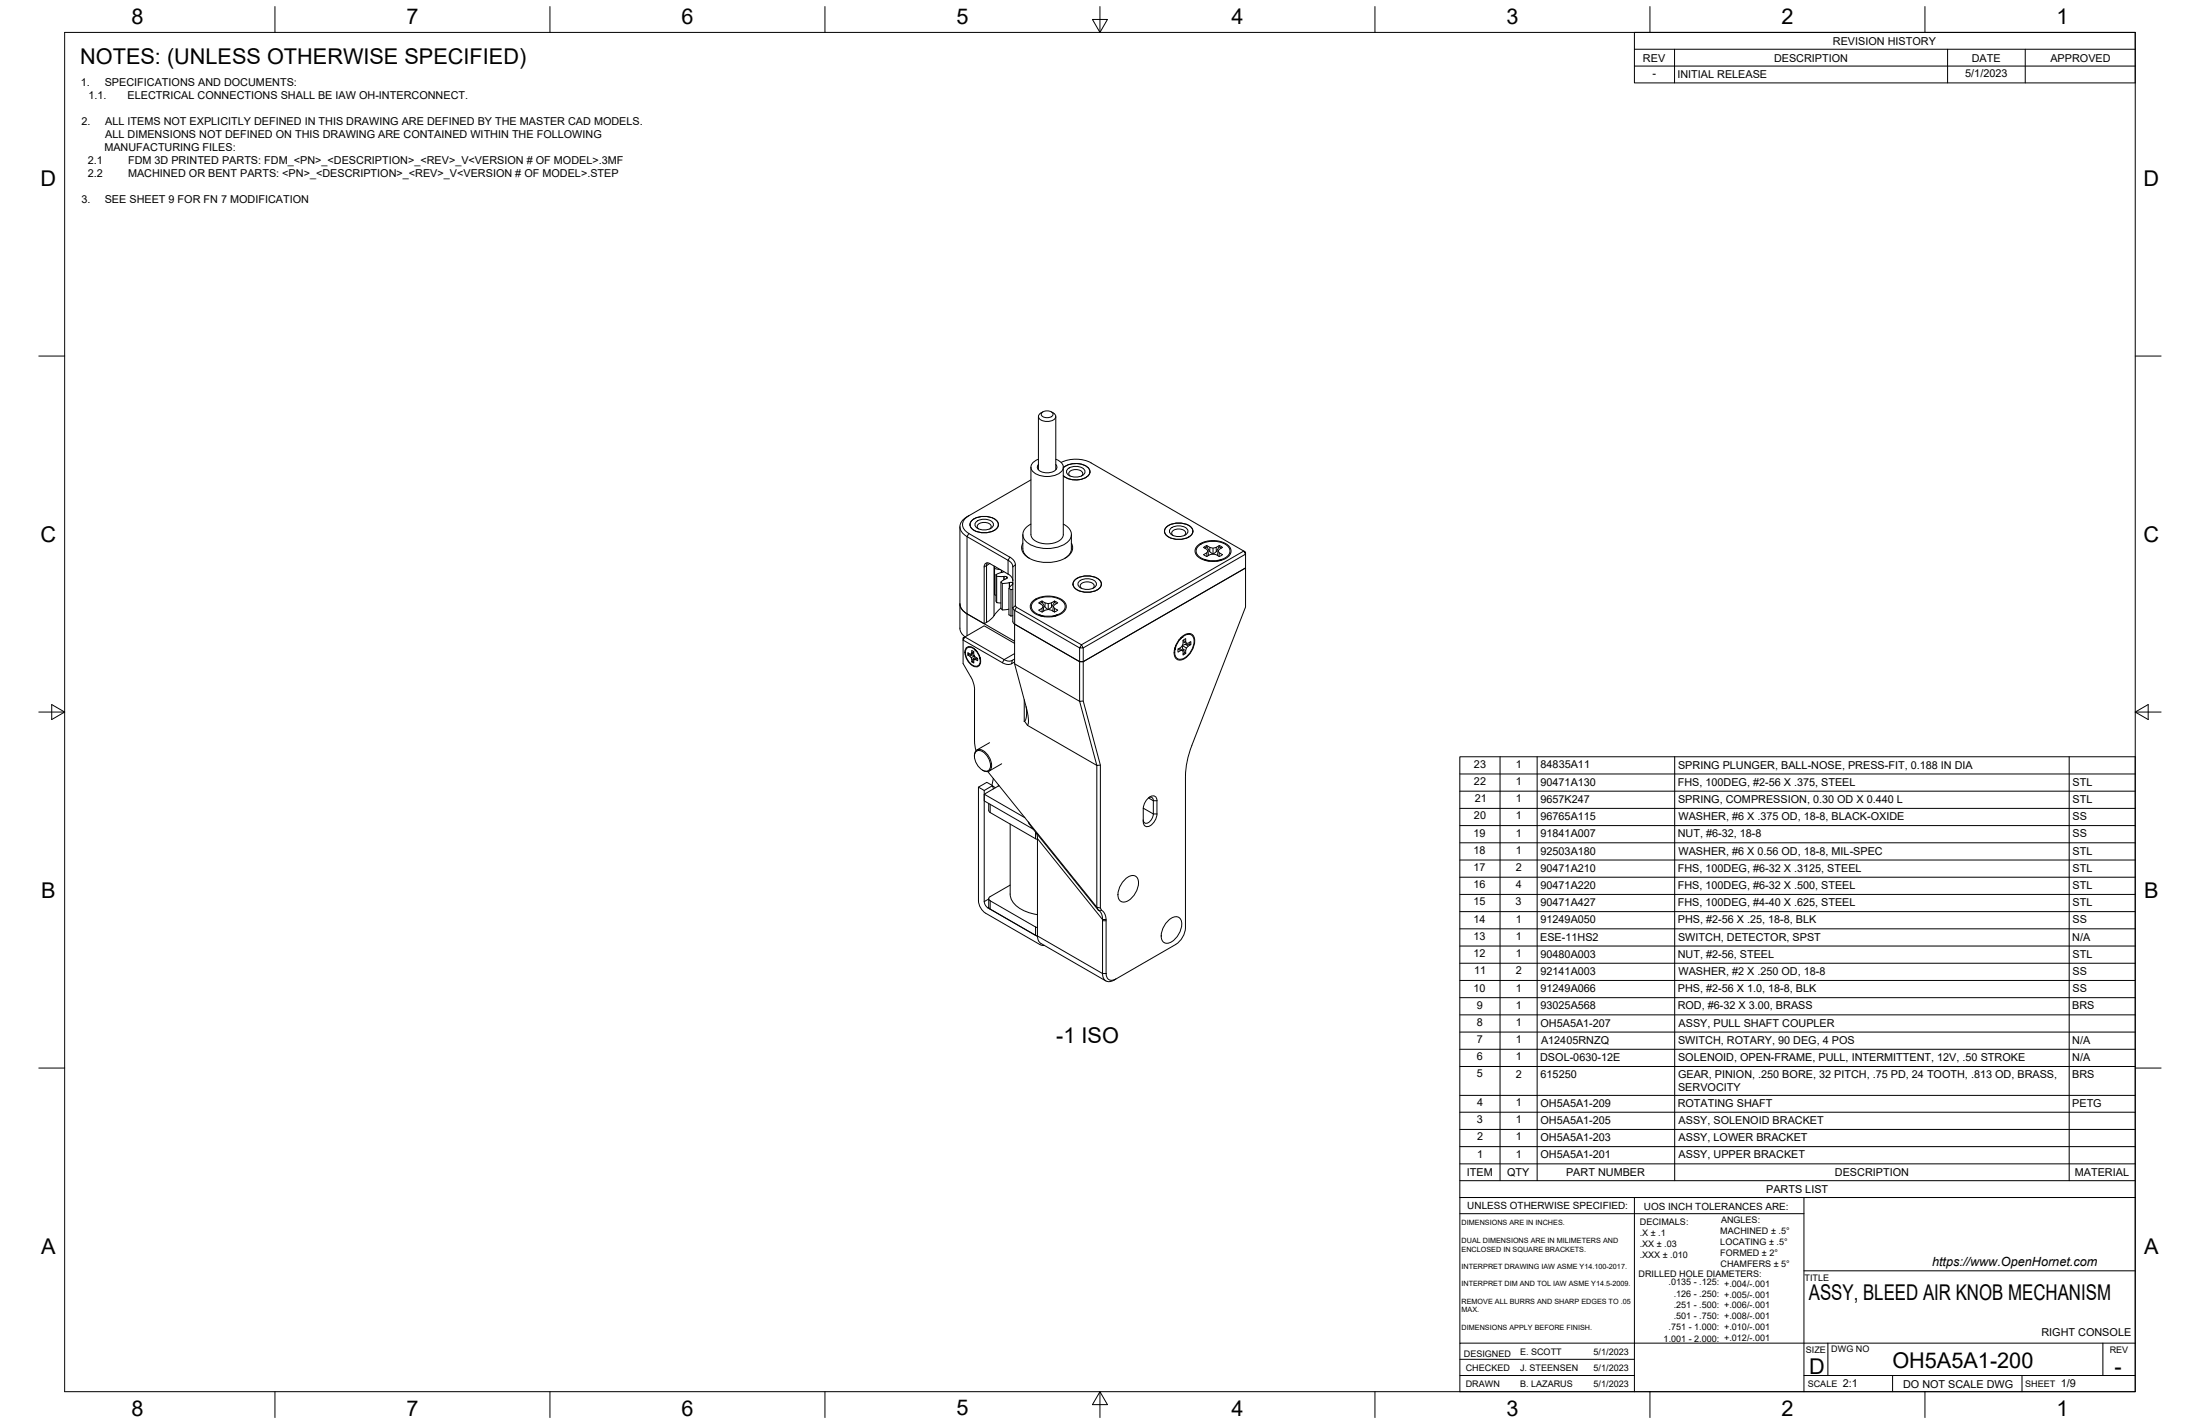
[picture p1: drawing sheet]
<svg xmlns="http://www.w3.org/2000/svg" width="864mm" height="559mm" viewBox="0 0 864 559" stroke-linecap="round" stroke-linejoin="round" font-family="sans-serif">
<!-- layer: Visible -->
<g fill="none" stroke="#000" stroke-width=".39">
<path d="M407.6 163.4v21M409 161.9a2.87 2.87 0 0 1 4.4 .7 2.71 2.71 0 0 1-4.7 0zM409.4 161.6l-.8 .5a1.58 1.58 0 0 0-.9 1.7 1.58 1.58 0 0 0 1.5 1.3 4.3 4.3 0 0 0 5.2-1.4 1.98 1.98 0 0 0-1.7-2.1M414.4 163.4v21M404.7 183.3v26.5a5 5 0 0 0 5.2 3.6 7.2 7.2 0 0 0 7.4-3l.1-27.1M404.7 188.3l-25.1 14.5a4.1 4.1 0 0 0-2.8 3.9 4.1 4.1 0 0 0 2.8 3.9l16.1 9.3M407.6 180.2a3.1 3.1 0 0 0-2.3 4.6 8.9 8.9 0 0 0 11.5 0 2.73 2.73 0 0 0-1.5-4.2l-.8-.4M407.6 182.3a1.9 1.9 0 0 0-.1 2 1.9 1.9 0 0 0 1.7 1 4.5 4.5 0 0 0 5.7-1.8l-.4-1.2M416.6 181.5a13.4 13.4 0 0 1 11.7 .1l59.9 34.6-63.7 36.8-25.5-14.7-.4-.6M417.4 183.5a7.7 7.7 0 0 1 10.2 .6 2.7 2.7 0 0 1-2.2 3.7 8.1 8.1 0 0 1-8-1.1 7.7 7.7 0 0 0 10.1-.5 2.69 2.69 0 0 0-2.1-3.8 8.1 8.1 0 0 0-8 1.2M419.2 184a5.1 5.1 0 0 1 6.5 .4 1.97 1.97 0 0 1-2 2.7 4.4 4.4 0 0 1-5-1.8zM420.1 186.8a1.32 1.32 0 0 1-.5-1.5 1.32 1.32 0 0 1 1.4-.9 3.2 3.2 0 0 1 4 1.3l-.5 1.1"/>
<path d="M427.8 185.1v.3M376.8 206.7v39.8l.7 2.1 1.3 1.3M380.3 202.4a3.7 3.7 0 0 0-2.5 3.5 3.7 3.7 0 0 0 2.5 3.4l16.1 9.4M380.8 205.9v.3M381.7 204.1a7.9 7.9 0 0 1 9.8 .5 2.57 2.57 0 0 1-2 3.9 7.9 7.9 0 0 1-8.3-1.4 2.11 2.11 0 0 1 .5-3zM381.7 204.1a7.8 7.8 0 0 1 9.8 .5 2.55 2.55 0 0 1-2 3.9 7.8 7.8 0 0 1-8.3-1.4 2.09 2.09 0 0 1 .5-3zM383.2 204.7a5.1 5.1 0 0 1 6.6 .5 1.97 1.97 0 0 1-2.1 2.6 4.4 4.4 0 0 1-5-1.7zM384.1 207.5a1.32 1.32 0 0 1-.4-1.5 1.32 1.32 0 0 1 1.4-.8 3.2 3.2 0 0 1 4 1.2l-.5 1.1M391.9 205.9v.3M395.7 219.9l1.4 1.1 .5 1.5v21.7l.7 .7 25.5 14.8v15.5l-25.5-14.7M396.4 218.6l1.5 1.2 .7 1.8M401.5 209.8l.1 6.1 .8 1.7 1.7 1.5"/>
<path d="M401.5 213.1a4.3 4.3 0 0 0 2.7 6 15.1 15.1 0 0 0 15.3-1.1l.6-.6a3.6 3.6 0 0 0 .5-4.3M404.7 205.7a4.2 4.2 0 0 0-2.6 6 12.3 12.3 0 0 0 12.3 3.2 6.5 6.5 0 0 0 6.2-5.4 5.1 5.1 0 0 0-3.2-3.8M420.6 209.8v5.5M420.6 215.3l-.5 1.8-2.1 2M457.1 208.5v.3M458 206.7a7.9 7.9 0 0 1 9.9 .5 2.57 2.57 0 0 1-2 3.9 7.9 7.9 0 0 1-8.4-1.4 2.11 2.11 0 0 1 .5-3zM458.1 206.7a7.8 7.8 0 0 1 9.7 .6 2.55 2.55 0 0 1-1.9 3.8 7.8 7.8 0 0 1-8.4-1.4 2.09 2.09 0 0 1 .6-3zM459.6 207.4a5.1 5.1 0 0 1 6.5 .4 1.97 1.97 0 0 1-2 2.6 4.4 4.4 0 0 1-5-1.7zM460.5 210.1a1.32 1.32 0 0 1-.5-1.5 1.32 1.32 0 0 1 1.4-.8 3.2 3.2 0 0 1 4 1.2l-.5 1.1M468.2 208.5v.3M470.4 213.9a10.1 10.1 0 0 1 12.2 .6 2.92 2.92 0 0 1-1.4 4.6 10.2 10.2 0 0 1-11.5-1.2 2.72 2.72 0 0 1 .7-4zM470.7 214a9.6 9.6 0 0 1 11.5 .6 3 3 0 0 1-2.1 4.7 9.6 9.6 0 0 1-10-1.5 2.55 2.55 0 0 1 .6-3.8z"/>
<path d="M472.6 219.5l2.2 .7M472.9 219.6l.5 .4M473.1 219.6l.4 .4M473.7 217l.1 1.3M473.7 214.1l-1.2 .7 1.2 .7 .5 .7-.5 .8-1.2 .6 1.2 .8a3.5 3.5 0 0 1 4.9 0l1.3-.7-1.3-.7-.5-.8 .5-.7 1.3-.7-1.3-.7M473.8 214.6l1.1 1.9 1.2 .9M473.8 214.6l-.1-.5 2.5 1 1.2-.3M473.8 214.6l-.9 .5M474.2 216.2l.2 1.8M474.9 214.8v1.6M476.2 215.1v2.3M477.4 214.8l.1 1.6"/>
<path d="M478.1 216.2l-.2 1.8M478.5 214.6l-1 1.8-1.3 1M478.5 214.6l.1-.5-1.2 .7M478.6 214.6l.8 .5M478.6 217l-.1 1.3M479.5 219.6l-.6 .4 .4-.4M479.7 219.5l-2.1 .7M488.2 216.2l.7 .5v.8zM376.8 237l.2 1.2 .8 1.2 1.8 1.5M390.4 222.7v10.7M390.4 223.1v10.3l.6 .2M390.4 223.1l2.3 .4"/>
<path d="M390.6 222.3l-.2 .8M391 225.5l.3 .6M391.2 226.1v10.4l1.7 .1M391.2 226.1l2.9 .1v1.3v-1.3l.9 .1 .4 .3-2.5 1.8v10.4M392.9 238.7l.6 .6M392.9 228.4l.6 .6M392.9 238.6l-2.4 2.5a8.4 8.4 0 0 1-3.2 3.1M393.1 223.8v.9M393.4 229l2.8-.4v2M393.4 229v10.3M394 224.3l-3 1.2v10.4l.3 .6M396 239l-2.6 .3"/>
<path d="M396 230.9l.9 .5M396.2 228.6l.1 1.9M396.3 228.6l1.3 .2M396.9 231.4v10.3M397.6 228.8h.1M397.6 229.3l-1.6 1.6v10.4M397.6 231.2l-.7 .2M397.6 238.5l.7 1 25.5 14.8M397.6 227.9l-.2-1-1.1-1.3-8.2-4.7a1.31 1.31 0 0 0-1.8 1.6v22.3l-6.7-3.9 18.7 10.8M398.6 221.7v16M405.7 235.7a10.1 10.1 0 0 1 12.2 .6 2.92 2.92 0 0 1-1.4 4.6 10.2 10.2 0 0 1-11.4-1.2 2.72 2.72 0 0 1 .6-4zM406 235.8a9.6 9.6 0 0 1 11.5 .6 3 3 0 0 1-2.1 4.7 9.6 9.6 0 0 1-10-1.5 2.55 2.55 0 0 1 .6-3.8z"/>
<path d="M409 238.7l.1 1.4M409 235.9l-1.2 .7 1.2 .7 .5 .7-.5 .7-1.2 .7 1.2 .8a3.5 3.5 0 0 1 4.9 0l1.3-.8-1.2-.7-.5-.7 .5-.7 1.2-.7-1.3-.7M409.1 236.4l1.1 1.8 1.2 1M409.1 236.4l-.1-.5 1.3 .7 1.2 .3 1.2-.3M409.1 236.4l-.9 .4M409.5 238l.2 1.8M410.3 236.6l-.1 1.6M411.5 236.9v2.3M412.7 236.6l.1 1.6M413.5 238l-.2 1.8M413.9 236.4l.9 .4M413.9 236.4l-1.1 1.8-1.2 1"/>
<path d="M413.9 236.4v-.5l-1.2 .7M414 238.7l-.1 1.4M421.2 229.2v.3M422.1 227.4a7.9 7.9 0 0 1 9.9 .6 2.57 2.57 0 0 1-2 3.9 7.9 7.9 0 0 1-8.4-1.5 2.11 2.11 0 0 1 .5-3zM422.1 227.4a7.8 7.8 0 0 1 9.8 .6 2.55 2.55 0 0 1-2 3.8 7.8 7.8 0 0 1-8.3-1.4 2.09 2.09 0 0 1 .5-3zM423.7 228.1a5.1 5.1 0 0 1 6.5 .4 1.97 1.97 0 0 1-2.1 2.7 4.4 4.4 0 0 1-5-1.8zM424.5 230.9a1.32 1.32 0 0 1-.4-1.6 1.32 1.32 0 0 1 1.4-.8 3.2 3.2 0 0 1 4 1.3l-.5 1.1M432.3 229.2v.3M378.1 250.4l.7-.4-.7 1.2zM378.8 250l7.5-4.4 12 6.9M378.8 250l16 9.1 1.6 .3 1.9-.8M379.3 254.2a2.97 2.97 0 0 1 4.3 1.6 4.9 4.9 0 0 1 .8 5.4 2.97 2.97 0 0 1-4.3-1.5 4.9 4.9 0 0 1-.8-5.5z"/>
<path d="M379.6 254.3a3.4 3.4 0 0 1 4.3 2.2 3.4 3.4 0 0 1-.2 4.9 5.1 5.1 0 0 1-4.7-4.7 2.64 2.64 0 0 1 .6-2.4zM380.2 256.3v.6M380.2 257h1.4l.8 .3M380.2 257l-.3 .1a2.2 2.2 0 0 1 1.6 2.6M381.5 256.2l-.3 .5-1.2-.5v.9M381.5 255.3v.9M381.5 255.3l.7 .5a2.15 2.15 0 0 0 1.6 2.6v.9l-1.3-.5-.3 1.3-.7-.4M381.6 257l-.9 .5M381.7 259.5l-.2 .2M381.7 259.5l.5 .3M382.2 256.2l-1 .5M382.2 255.8l-.7 .4"/>
<path d="M382.4 258.4l-.9 .4M382.5 257.4l-1.3 .7M382.5 254.8l1 .9M382.5 257.4l-.1 1-.7 1.1M382.6 254.9l.4 .2-.3-.1M383.3 258.1l-.8 .7M383.7 258.3l-.7 .5M384.5 257.3l.2 1.3M384.7 258.1v.4M384.7 258v.4M387.3 244.2l-1 .6M396 241.3l.9 .4"/>
<path d="M397.6 241.6l-.7 .1M398.3 259.8a3.8 3.8 0 0 1-4.8 .3M407.9 241.3l2.2 .7M408.2 241.3l.5 .5M408.4 241.4l.4 .4M414.6 241.4l-.4 .4M414.8 241.3l-.6 .5M415.1 241.3l-2.2 .7M423.8 254.3v5.4h1.4v-5.4l63.7-36.8v5.4l-63.7 36.8M424.5 253l.7 1.3h-1.4zM425.2 259.7v15.4l6.7 25.1v56.1l1.8 2.3 .5 1.9v21.5M425.2 259.7l63.7-36.8v15.3l-21 54.3a34.7 34.7 0 0 0-2.5 12.3l-.1 59.2"/>
<path d="M425.2 259.7h-1.4l-25.5-14.8v15.6l5 19 .4 3-.1 1.4-.3 .7M461.2 254.9h.1M461.3 254.7l-.1-.4v.6M461.5 253.3l-.3 1.7M462.5 254.7l.9 .6M463 254.4l1.1 .8M463.4 255.3l.7-.1 .3 1.8 1-.6M463.5 250.3a3.2 3.2 0 0 1 4.9-.9 7.5 7.5 0 0 1-5.5 9.6 3.2 3.2 0 0 1-1.7-4.6l.7-1.8zM463.6 250.5l.7-.6a2.56 2.56 0 0 1 3.3-.7 2.56 2.56 0 0 1 1.1 3.2 7.6 7.6 0 0 1-5.2 6.3 2.46 2.46 0 0 1-2.3-3.5l.8-2.5zM463.8 250.2l-.4 .1M464 250.1h.1M464 250.1l-.5 .2"/>
<path d="M464.1 253.4l.2 1.3 .8 1.5M464.1 250l-1.3 1.2M464.1 253.4l1.6 .9M464.3 254.7l1.1 .6M464.4 251.3a2.77 2.77 0 0 1-1.9 3.4v1.1l.9-.5M464.4 251.3l1 .5M464.4 251.9l1.3 .6M464.4 251.2l1-.5 .3 1.8 1.7-.7v1.2M465.1 256.2l-.7 .4M465.1 256.2l.3 .2M465.3 252.8l1.1 .8M467 252.8h-1.7l-1.1 .5"/>
<path d="M467 252.8l.4 .2M467.1 252l-.1 .8M467.4 253a2.84 2.84 0 0 0-2 3.4M393.5 260.1l-15.4-8.9v9.2l2.9 5.1a10.7 10.7 0 0 1 1.6 5.1l-.1 20.2 .6 3.8M425.2 275.1l-1.4 .1 6.8 25.2-27.3-15.8-1.2-1.5 .5-.7 .3-1.3-.1-3.6M382.5 296.7a2.22 2.22 0 0 1 1.2-2.5 2.22 2.22 0 0 1 2.8 .8 6.7 6.7 0 0 1 2.5 6.8 2.08 2.08 0 0 1-3.3 .4M383 295a3 3 0 0 1 4.4 1.6 5 5 0 0 1 .9 5.5 3 3 0 0 1-4.4-1.5 5 5 0 0 1-.9-5.6zM388.5 291.4l-5 2.9M393.2 299.7l-4.9 2.9M386.4 310.2l.2 44.5 1.2 1.5 19.5 11.3M386.4 310.2l-2.3-1.3v44.6a6.3 6.3 0 0 0 2.8 4.9l21.3 12.3 1.8 .3M386.4 311.7v2.6l19.2 11.1"/>
<path d="M387.7 302.8l42.9 53.3 .5 1.1-26.1-32.5-1.4-2.2M388.1 315.3v2.7l.3 .7 18.9 10.7M389.6 308.3l-2.2-1.3-3.3 1.9M389.7 308.5l1.1 .6M389.9 305.5l-.5 2.7M390 305.5h.1M390 309.6l-.4-1.3-3.2 1.9M391.9 308v.5M392.2 308.3l-5.8 3.4 15.9 9.2M431.9 300.2l-1.3 .2v55.6l1.3 .3M448.8 317.3a5.3 5.3 0 0 1 3.9-5 1.57 1.57 0 0 1 1.5 1.9v5.2a5.3 5.3 0 0 1-3.9 5 1.58 1.58 0 0 1-1.5-1.9v-5.2M451.1 312.9a1.17 1.17 0 0 1 1.2 .1 1.17 1.17 0 0 1 .4 1.2v5.2a3.4 3.4 0 0 1-3.3 3.6l-.6-1.3"/>
<path d="M396.5 323.4v27.4a8.2 8.2 0 0 0 6.4 7l4.4 1.1M404 323v.3M406.9 327.1l.3 1.5v38.7M388.1 352.7v3.2M388.1 356l.6 .7M396.5 347.3l-7.8 4.5a.88 .88 0 0 0-.6 .9 .88 .88 0 0 0 .6 .8l18.6 10.5M431.2 357.2l.1 .1M432.4 357.2l-1.2 .1 1 1 .6 1.9v21.8a2.74 2.74 0 0 0 1.3 2.9 2.74 2.74 0 0 0 3.2-.3l24.3-14a8.4 8.4 0 0 0 3.7-6.6M441.5 345.2a3.2 3.2 0 0 1 4.9-.8 7.5 7.5 0 0 1-5.6 9.6 3.2 3.2 0 0 1-1.7-4.7l1.2-2.6zM406.5 367l.8 .3M407.3 367.3l.3 1.8 1 1.1 25.5 14.7M458.5 361.4a3.2 3.2 0 0 1 4.8-.8 7.5 7.5 0 0 1-5.5 9.6 3.2 3.2 0 0 1-1.7-4.7l1.2-2.6z"/>
<path d="M434.2 382a2.3 2.3 0 0 0 1.1 2.5 2.3 2.3 0 0 0 2.7-.3"/>
</g>
<!-- layer: Visible Narrow -->
<g fill="none" stroke="#000" stroke-width=".39">
<path d="M380.3 209.4l-.7 1.2v38.9M396.4 218.7l-.7 1.2v5.4M387.3 221.9l-1 .6M387.3 221.9v22.3M387.6 220.8l-.3 1.1M388.5 221.1l-1.2 .8M390.2 222.1v19.5M395.2 226.4v.5M395.3 226.5v.4M397.4 228.7v.7M397.6 228.8v.5M398.6 221.7l-1 .8"/>
<path d="M398.6 237.7l-1 .8M399 238.3l-.7 1.2v5.4M397.3 259.1l-.2 1.3M398.3 256.5l-4.1 2.3-.7 1.3M402.1 274.6v8.5M388.7 315.6v3.3M448.8 317.1l3.9 2.3h1.5M450.8 313.1l1.9 1.1h1.5M406.5 326.5v2.6M407.2 329.1l25.6 31.7h1.4M388.1 356l-.3 .3M388.1 352.8l-1.7 1"/>
<path d="M388.7 353.5v3.2M406.5 363.8v3.2M407.2 367.3l25.6 14.7h1.4M432.8 361.3h1.4"/>
</g>
<!-- layer: Border -->
<g fill="none" stroke="#000" stroke-width=".39">
<path d="M25.4 12.7h812.8v533.4h-812.8zM107.9 2.6v10.1M215.9 2.6v10.1M323.8 2.6v10.1M428.8 7.6h5.9l-2.9 5.1zM431.8 2.6v10.1M539.7 2.6v10.1M647.7 2.6v10.1M755.6 2.6v10.1M15.2 139.7h10.2M838.2 139.7h10.1M15.2 279.4h10.2"/>
<path d="M20.3 276.5l5.1 2.9-5.1 3zM838.2 279.4l5.1-2.9v5.9zM838.2 279.4h10.1M15.2 419.1h10.2M838.2 419.1h10.1M107.9 546.1v10.2M215.9 546.1v10.2M323.8 546.1v10.2M431.8 546.1l2.9 5.1h-5.9zM431.8 546.1v10.2M539.7 546.1v10.2M647.7 546.1v10.2"/>
<path d="M755.6 546.1v10.2"/>
</g>
<!-- layer: Titleblock -->
<path d="M573.1 476.3h135M641.6 469.9v76.2M708.1 469.9v76.2M708.1 498.7h130.1M573.1 527.1v-57.2h265.1v76.2h-265.1v-19h265.1M573.1 539.8h68.5M573.1 533.4h68.5M708.1 539.8h130.1M717.5 527.1v12.7M742.9 539.8v6.3M793.7 539.8v6.3M825.5 527.1v12.7" fill="none" stroke="#000" stroke-width=".39"/>
<!-- layer: Parts Lists -->
<g fill="none" stroke="#000" stroke-width=".39">
<path d="M573 297h265.2v172.9h-265.2zM588.8 297v166.3M603.4 297v166.3M657.4 297v166.3M812.2 297v166.3M573 317.2h265.2M573 310.5h265.2M573 303.7h265.2M573 337.5h265.2M573 330.7h265.2M573 324h265.2M573 357.7h265.2"/>
<path d="M573 351h265.2M573 344.2h265.2M573 378h265.2M573 371.2h265.2M573 364.5h265.2M573 398.3h265.2M573 391.5h265.2M573 384.7h265.2M573 418.5h265.2M573 411.8h265.2M573 405h265.2M573 436.5h265.2"/>
<path d="M573 429.9h265.2M573 456.7h265.2M573 450h265.2M573 443.2h265.2M573 463.3h265.2"/>
</g>
<!-- layer: Revision Tables -->
<path d="M641.6 12.7h196.6v19.8h-196.6zM641.6 19.3h196.6M657.3 19.3v13.2M764.5 19.3v13.2M795 19.3v13.2M641.6 25.9h196.6" fill="none" stroke="#000" stroke-width=".39"/>
<g font-size="8.5">
<text x="51.6" y="9.4">8</text>
<text x="159.5" y="9.4">7</text>
<text x="267.5" y="9.4">6</text>
<text x="375.4" y="9.3">5</text>
<text x="483.4" y="9.4">4</text>
<text x="591.3" y="9.4">3</text>
<text x="699.3" y="9.4">2</text>
<text x="807.2" y="9.4">1</text>
<text x="31.5" y="25">NOTES: (UNLESS OTHERWISE SPECIFIED)</text>
<text x="16" y="72.9">D</text>
<text x="841.4" y="72.9">D</text>
<text x="16" y="212.6">C</text>
<text x="841.4" y="212.6">C</text>
<text x="16.2" y="352.3">B</text>
<text x="841.7" y="352.3">B</text>
<text x="414.6" y="409.2">-1 ISO</text>
<text x="16.2" y="492">A</text>
<text x="841.7" y="492">A</text>
<text x="710" y="510">ASSY, BLEED AIR KNOB MECHANISM</text>
<text x="710.1" y="539.1">D</text>
<text x="742.8" y="536.7">OH5A5A1-200</text>
<text x="830.1" y="539.1">-</text>
<text x="51.6" y="555.5">8</text>
<text x="159.5" y="555.5">7</text>
<text x="267.5" y="555.5">6</text>
<text x="375.4" y="555.4">5</text>
<text x="483.4" y="555.5">4</text>
<text x="591.3" y="555.5">3</text>
<text x="699.3" y="555.5">2</text>
<text x="807.2" y="555.5">1</text>
</g>
<text font-size="5" x="758.4" y="496.8">https://www.OpenHornet.com</text>
<g font-size="4.3">
<text x="719.5" y="17.6">REVISION HISTORY</text>
<text x="644.9" y="24.2">REV</text>
<text x="696.4" y="24.2">DESCRIPTION</text>
<text x="774" y="24.2">DATE</text>
<text x="804.9" y="24.2">APPROVED</text>
<text x="31.7" y="33.7">1.</text>
<text x="41.1" y="33.7">SPECIFICATIONS AND DOCUMENTS:</text>
<text x="648.7" y="30.2">-</text>
<text x="658.5" y="30.6">INITIAL RELEASE</text>
<text x="771.5" y="30.3">5/1/2023</text>
<text x="34.7" y="38.9">1.1.</text>
<text x="50.1" y="38.9">ELECTRICAL CONNECTIONS SHALL BE IAW OH-INTERCONNECT.</text>
<text x="32" y="49.1">2.</text>
<text x="41.3" y="49.1">ALL ITEMS NOT EXPLICITLY DEFINED IN THIS DRAWING ARE DEFINED BY THE MASTER CAD MODELS.</text>
<text x="41" y="59.3">MANUFACTURING FILES:</text>
<text x="41.3" y="54.2">ALL DIMENSIONS NOT DEFINED ON THIS DRAWING ARE CONTAINED WITHIN THE FOLLOWING</text>
<text x="34.5" y="64.5">2.1</text>
<text x="50.3" y="64.5">FDM 3D PRINTED PARTS: FDM_&lt;PN&gt;_&lt;DESCRIPTION&gt;_&lt;REV&gt;_V&lt;VERSION # OF MODEL&gt;.3MF</text>
<text x="34.5" y="69.6">2.2</text>
<text x="50.3" y="69.6">MACHINED OR BENT PARTS: &lt;PN&gt;_&lt;DESCRIPTION&gt;_&lt;REV&gt;_V&lt;VERSION # OF MODEL&gt;.STEP</text>
<text x="32" y="79.8">3.</text>
<text x="41.1" y="79.8">SEE SHEET 9 FOR FN 7 MODIFICATION</text>
<text x="578.6" y="301.3">23</text>
<text x="595.1" y="301.3">1</text>
<text x="604.8" y="301.6">84835A11</text>
<text x="658.7" y="301.6">SPRING PLUNGER, BALL-NOSE, PRESS-FIT, 0.188 IN DIA</text>
<text x="578.6" y="308.1">22</text>
<text x="595.1" y="308.1">1</text>
<text x="604.7" y="308.3">90471A130</text>
<text x="658.6" y="308.4">FHS, 100DEG, #2-56 X .375, STEEL</text>
<text x="813.6" y="308.4">STL</text>
<text x="578.9" y="314.8">21</text>
<text x="595.1" y="314.8">1</text>
<text x="604.7" y="315.1">9657K247</text>
<text x="658.7" y="315.1">SPRING, COMPRESSION, 0.30 OD X 0.440 L</text>
<text x="813.6" y="315.1">STL</text>
<text x="578.6" y="321.6">20</text>
<text x="595.1" y="321.6">1</text>
<text x="604.7" y="321.8">96765A115</text>
<text x="658.9" y="321.9">WASHER, #6 X .375 OD, 18-8, BLACK-OXIDE</text>
<text x="813.6" y="321.9">SS</text>
<text x="578.4" y="328.3">19</text>
<text x="595.1" y="328.3">1</text>
<text x="604.7" y="328.6">91841A007</text>
<text x="658.6" y="328.6">NUT, #6-32, 18-8</text>
<text x="813.6" y="328.6">SS</text>
<text x="578.4" y="335.1">18</text>
<text x="595.1" y="335.1">1</text>
<text x="604.7" y="335.3">92503A180</text>
<text x="658.9" y="335.4">WASHER, #6 X 0.56 OD, 18-8, MIL-SPEC</text>
<text x="813.6" y="335.4">STL</text>
<text x="578.4" y="341.8">17</text>
<text x="595" y="341.8">2</text>
<text x="604.7" y="342.1">90471A210</text>
<text x="658.6" y="342.1">FHS, 100DEG, #6-32 X .3125, STEEL</text>
<text x="813.6" y="342.1">STL</text>
<text x="578.4" y="348.6">16</text>
<text x="595" y="348.6">4</text>
<text x="604.7" y="348.8">90471A220</text>
<text x="658.6" y="348.9">FHS, 100DEG, #6-32 X .500, STEEL</text>
<text x="813.6" y="348.9">STL</text>
<text x="578.4" y="355.3">15</text>
<text x="594.9" y="355.3">3</text>
<text x="604.7" y="355.6">90471A427</text>
<text x="658.6" y="355.6">FHS, 100DEG, #4-40 X .625, STEEL</text>
<text x="813.6" y="355.6">STL</text>
<text x="578.4" y="362.1">14</text>
<text x="595.1" y="362.1">1</text>
<text x="604.7" y="362.3">91249A050</text>
<text x="658.6" y="362.4">PHS, #2-56 X .25, 18-8, BLK</text>
<text x="813.6" y="362.4">SS</text>
<text x="578.4" y="368.8">13</text>
<text x="595.1" y="368.8">1</text>
<text x="604.6" y="369.1">ESE-11HS2</text>
<text x="658.7" y="369.1">SWITCH, DETECTOR, SPST</text>
<text x="813.5" y="369.1">N/A</text>
<text x="578.4" y="375.6">12</text>
<text x="595.1" y="375.6">1</text>
<text x="604.7" y="375.8">90480A003</text>
<text x="658.6" y="375.9">NUT, #2-56, STEEL</text>
<text x="813.6" y="375.9">STL</text>
<text x="578.7" y="382.3">11</text>
<text x="595" y="382.3">2</text>
<text x="604.7" y="382.6">92141A003</text>
<text x="658.9" y="382.6">WASHER, #2 X .250 OD, 18-8</text>
<text x="813.6" y="382.6">SS</text>
<text x="578.4" y="389.1">10</text>
<text x="595.1" y="389.1">1</text>
<text x="604.7" y="389.3">91249A066</text>
<text x="658.6" y="389.4">PHS, #2-56 X 1.0, 18-8, BLK</text>
<text x="813.6" y="389.4">SS</text>
<text x="579.8" y="395.8">9</text>
<text x="595.1" y="395.8">1</text>
<text x="604.7" y="396.1">93025A568</text>
<text x="658.6" y="396.1">ROD, #6-32 X 3.00, BRASS</text>
<text x="813.5" y="396.1">BRS</text>
<text x="579.8" y="402.6">8</text>
<text x="595.1" y="402.6">1</text>
<text x="604.7" y="402.9">OH5A5A1-207</text>
<text x="658.9" y="402.9">ASSY, PULL SHAFT COUPLER</text>
<text x="579.8" y="409.3">7</text>
<text x="595.1" y="409.3">1</text>
<text x="604.9" y="409.6">A12405RNZQ</text>
<text x="658.7" y="409.6">SWITCH, ROTARY, 90 DEG, 4 POS</text>
<text x="813.5" y="409.6">N/A</text>
<text x="579.8" y="416.1">6</text>
<text x="595.1" y="416.1">1</text>
<text x="604.6" y="416.4">DSOL-0630-12E</text>
<text x="658.7" y="416.4">SOLENOID, OPEN-FRAME, PULL, INTERMITTENT, 12V, .50 STROKE</text>
<text x="813.5" y="416.4">N/A</text>
<text x="579.8" y="422.8">5</text>
<text x="595" y="422.8">2</text>
<text x="604.8" y="423.1">615250</text>
<text x="658.7" y="423.1">GEAR, PINION, .250 BORE, 32 PITCH, .75 PD, 24 TOOTH, .813 OD, BRASS,</text>
<text x="813.5" y="423.1">BRS</text>
<text x="658.7" y="428.3">SERVOCITY</text>
<text x="579.8" y="434.2">4</text>
<text x="595.1" y="434.2">1</text>
<text x="604.7" y="434.5">OH5A5A1-209</text>
<text x="658.6" y="434.5">ROTATING SHAFT</text>
<text x="813.4" y="434.5">PETG</text>
<text x="579.8" y="440.8">3</text>
<text x="595.1" y="440.8">1</text>
<text x="604.7" y="441.1">OH5A5A1-205</text>
<text x="658.9" y="441.1">ASSY, SOLENOID BRACKET</text>
<text x="579.8" y="447.5">2</text>
<text x="595.1" y="447.5">1</text>
<text x="604.7" y="447.8">OH5A5A1-203</text>
<text x="658.9" y="447.8">ASSY, LOWER BRACKET</text>
<text x="579.9" y="454.3">1</text>
<text x="595.1" y="454.3">1</text>
<text x="604.7" y="454.6">OH5A5A1-201</text>
<text x="658.9" y="454.6">ASSY, UPPER BRACKET</text>
<text x="575.8" y="461.5">ITEM</text>
<text x="591.7" y="461.4">QTY</text>
<text x="614.8" y="461.5">PART NUMBER</text>
<text x="720.3" y="461.5">DESCRIPTION</text>
<text x="814.5" y="461.5">MATERIAL</text>
<text x="693.3" y="468.1">PARTS LIST</text>
<text x="801.4" y="524.4">RIGHT CONSOLE</text>
<text x="723.4" y="544.5">2:1</text>
<text x="747" y="544.7">DO NOT SCALE DWG</text>
<text x="809" y="544.5">1/9</text>
</g>
<g font-size="3.9">
<text x="576" y="474.6">UNLESS OTHERWISE SPECIFIED:</text>
<text x="645.3" y="474.7">UOS INCH TOLERANCES ARE:</text>
</g>
<g font-size="3.5">
<text x="643.7" y="485">.X ± .1</text>
<text x="643.7" y="480.8">DECIMALS:</text>
<text x="675.3" y="484.3">MACHINED ± .5°</text>
<text x="675.6" y="480">ANGLES:</text>
<text x="643.7" y="489.3">.XX ± .03</text>
<text x="675.3" y="488.6">LOCATING ± .5°</text>
<text x="643.7" y="493.5">.XXX ± .010</text>
<text x="675.3" y="492.8">FORMED ± 2°</text>
<text x="675.4" y="497.1">CHAMFERS ± 5°</text>
<text x="643.2" y="501.1">DRILLED HOLE DIAMETERS:</text>
<text x="708.4" y="502.7">TITLE</text>
<text x="655" y="504.4">.0135 - .125: +.004/-.001</text>
<text x="657" y="508.8">.126 - .250: +.005/-.001</text>
<text x="657" y="513.2">.251 - .500: +.006/-.001</text>
<text x="657" y="517.7">.501 - .750: +.008/-.001</text>
<text x="653.1" y="526.5">1.001 - 2.000: +.012/-.001</text>
<text x="655" y="522.1">.751 - 1.000: +.010/-.001</text>
<text x="574.6" y="532.3">DESIGNED</text>
<text x="596.7" y="531.6">E. SCOTT</text>
<text x="625.6" y="531.6">5/1/2023</text>
<text x="708.9" y="530.9">SIZE</text>
<text x="718.9" y="530.5">DWG NO</text>
<text x="828.2" y="530.9">REV</text>
<text x="575.4" y="537.9">CHECKED</text>
<text x="596.7" y="537.9">J. STEENSEN</text>
<text x="625.6" y="537.9">5/1/2023</text>
<text x="575.4" y="544.3">DRAWN</text>
<text x="596.7" y="544.3">B. LAZARUS</text>
<text x="625.6" y="544.3">5/1/2023</text>
<text x="709.6" y="544.2">SCALE</text>
<text x="795" y="544.2">SHEET</text>
</g>
<g font-size="2.8">
<text x="573.7" y="480.9">DIMENSIONS ARE IN INCHES.</text>
<text x="573.7" y="487.7">DUAL DIMENSIONS ARE IN MILIMETERS AND</text>
<text x="573.7" y="491.1">ENCLOSED IN SQUARE BRACKETS.</text>
<text x="573.7" y="497.9">INTERPRET DRAWING IAW ASME Y14.100-2017.</text>
<text x="573.7" y="504.7">INTERPRET DIM AND TOL IAW ASME Y14.5-2009.</text>
<text x="573.7" y="511.6">REMOVE ALL BURRS AND SHARP EDGES TO .05</text>
<text x="573.7" y="514.9">MAX.</text>
<text x="573.7" y="521.8">DIMENSIONS APPLY BEFORE FINISH.</text>
</g>
</svg>
